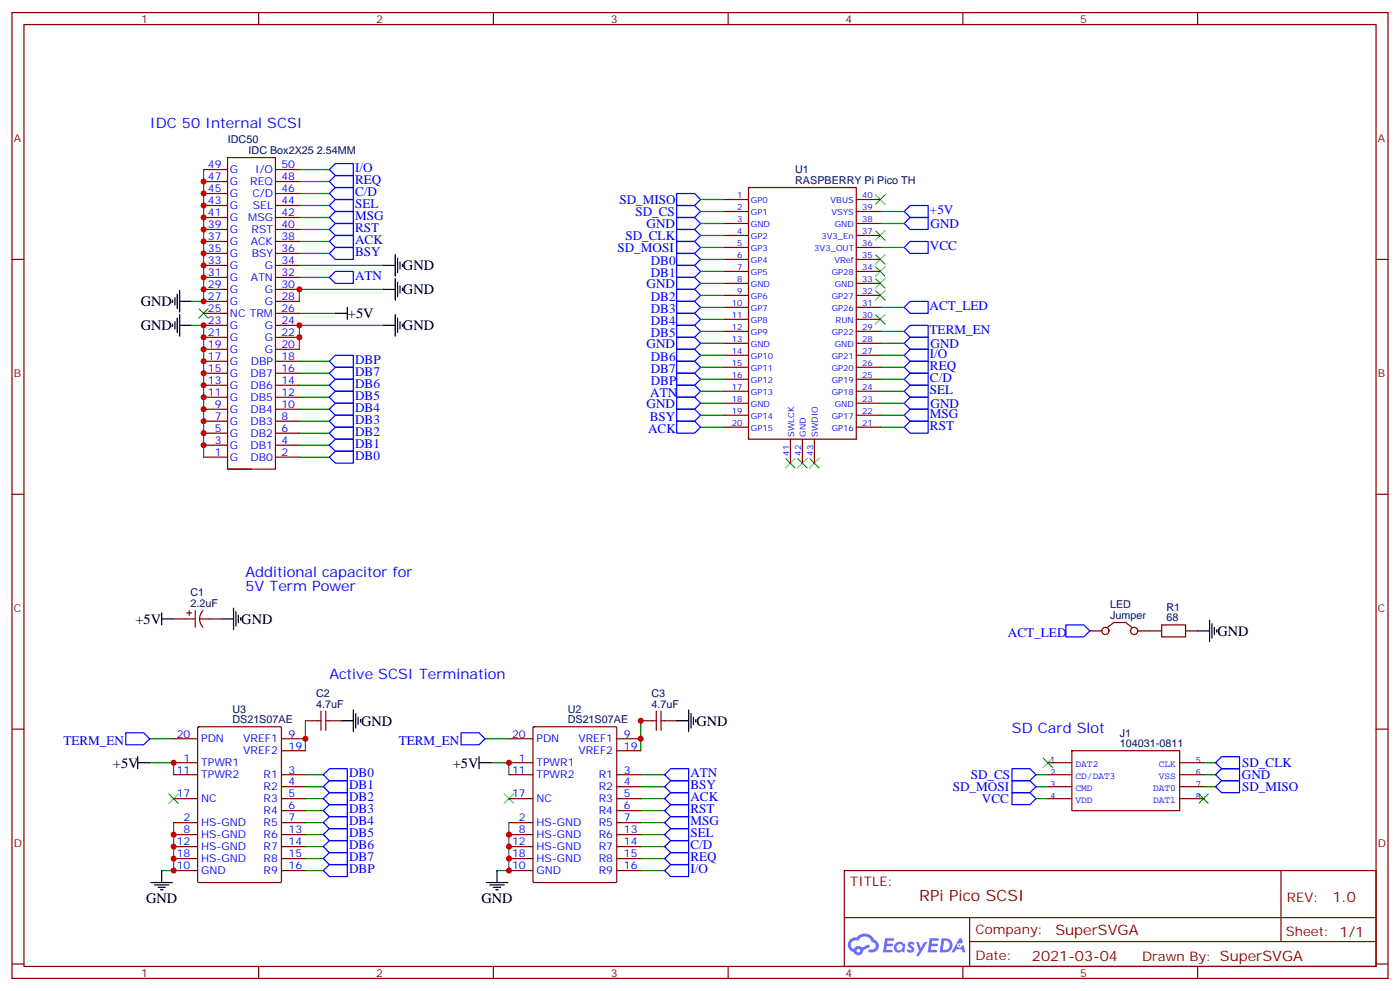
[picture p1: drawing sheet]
<svg xmlns="http://www.w3.org/2000/svg" width="412mm" height="292mm" viewBox="0 0 412 292" stroke-linecap="round" stroke-linejoin="round" font-family="sans-serif">
<g fill="none" stroke="#870000" stroke-width=".35">
<path d="M3.5 3.7h405.4v284.3h-405.4zM7.1 7.2h398.2v277.3h-398.2zM76.2 3.7v3.5M145.3 3.7v3.5M214.5 3.7v3.5M283.6 3.7v3.5M352.8 3.7v3.5M3.5 76.4h3.6M405.3 76.4h3.6M3.5 145.5h3.6M405.3 145.5h3.6M3.5 214.7h3.6"/>
<path d="M405.3 214.7h3.6M248.7 256.3h156.6v28.2h-156.6zM377.3 256.3v20.9M248.7 270.1h156.5M285.6 277.2h119.6M285.6 270.1v14.2M3.5 283.8h3.6M76.2 284.5v3.5M145.3 284.5v3.5M214.5 284.5v3.5M283.6 284.5v3.5M352.8 284.5v3.5"/>
<path d="M405.3 283.8h3.6"/>
</g>
<g fill="#5487ff">
<path d="M267.7 277.5a1.22 1.22 0 0 1 1.7 .2l-.4 .6a.47 .47 0 0 0-.3-.4 .47 .47 0 0 0-.5 .2l.1 .2a1.14 1.14 0 0 1 .8 1.8 1.14 1.14 0 0 1-1.9 0l-.2-.2 .5-.6 .7 .5a.29 .29 0 0 0 .3-.3 .29 .29 0 0 0-.2-.3 1.04 1.04 0 0 1-.6-1.7z"/>
<path d="M260.7 276.2h2.4l.3 .2-.2 .5-1.8 .1-.1 .8h1.5l.3 .4-.3 .4h-1.6l-.2 1.1h1.7l.2 .3-.2 .3-2.6 .1z"/>
<path d="M273.8 276.2h2.4l.3 .2-.1 .5-1.8 .1-.2 .8h1.6l.3 .4-.4 .4-1.6-.1-.1 1.1 1.7 .1 .2 .3-.2 .3-2.6 .1z"/>
<path d="M282.6 276.2h.7l.3 1.3-.6 .3a.69 .69 0 0 0-1 .3 .69 .69 0 0 0 .4 .9 .69 .69 0 0 0 .9-.6l.5-.2 .6 2.2h-.8l-.2-.9h-1.8l-.5 .9h-.8z"/>
<path d="M269.8 277.3h.8l.6 1.8 1.1-1.8h.9l-2.6 4.2h-.8l.9-1.5z"/>
<path d="M277.4 276.2l-.6 4.2h1.3a2.11 2.11 0 0 0 2.5-2.1 2.11 2.11 0 0 0-2.5-2.1zM278.1 277a1.39 1.39 0 0 1 1.7 1.4 1.39 1.39 0 0 1-1.8 1.2h-.3z"/>
<path d="M263.7 277.8a1.54 1.54 0 0 0-.1 2.2 1.54 1.54 0 0 0 2.2 .1l.6 .3 .3-2.3-.2-.3h-.4a1.49 1.49 0 0 0-2.4 0zM264 278.8a.94 .94 0 0 1 1.8 0 .94 .94 0 0 1-1.8 0z"/>
<path d="M250.4 276.6a2.18 2.18 0 0 0 1.1 3.7 1.44 1.44 0 0 0 1.6 .9 1.44 1.44 0 0 0 1.2-1.4l2-1.1-.5-.7-1.9 1a1.47 1.47 0 0 0-2.4 .4 1.39 1.39 0 0 1-.7-1.9 1.39 1.39 0 0 1 2-.5 2.12 2.12 0 0 1 2.2-1.3 2.12 2.12 0 0 1 1.9 1.7 1.14 1.14 0 0 1 1.1 1.4 1.14 1.14 0 0 1-1.7 .7 .43 .43 0 0 0-.5 .4 .43 .43 0 0 0 .4 .5 1.98 1.98 0 0 0 2.5-1.2 1.98 1.98 0 0 0-1.2-2.6 3.1 3.1 0 0 0-5.3-.6l-.9 .1zM252.3 279.9a.55 .55 0 0 1 1.1 0 .55 .55 0 0 1-1.1 0z"/>
<circle cx="282.6" cy="278.3" r=".26"/>
</g>
<g fill="none" stroke="#008700" stroke-width=".35">
<path d="M60 49.9v38.8h-3.6M88.2 57h8.8M88.2 53.4h8.8M88.2 49.9h8.8M206.4 58.7h7M88.2 78.1h24.7M88.2 74.6h8.8M88.2 71.1h8.8M88.2 67.6h8.8M88.2 64h8.8M88.2 60.5h8.8M206.4 62.3h7"/>
<path d="M206.4 65.8h7M206.4 69.3h7M206.4 72.8h7M206.4 76.4h7M206.4 79.9h7M259.3 62.3h7M259.3 65.8h7M259.3 72.8h7M56.4 95.8h3.6v38.8M88.2 92.3h10.6M88.2 81.7h8.8M112.9 95.8h-24.7v7"/>
<path d="M112.9 85.2h-24.7v3.5M206.4 83.4h7M206.4 87h7M206.4 90.5h7M206.4 94h7M206.4 97.5h7M259.3 90.5h7M259.3 97.5h7M88.2 116.9h8.8M88.2 113.4h8.8M88.2 109.9h8.8M88.2 106.4h8.8"/>
<path d="M206.4 101.1h7M206.4 104.6h7M206.4 108.1h7M206.4 111.7h7M206.4 115.2h7M206.4 118.7h7M259.3 101.1h7M259.3 104.6h7M259.3 108.1h7M259.3 111.7h7M259.3 115.2h7M259.3 118.7h7"/>
<path d="M88.2 134.6h8.8M88.2 131.1h8.8M88.2 127.5h8.8M88.2 124h8.8M88.2 120.5h8.8M206.4 122.2h7M206.4 125.8h7M259.3 122.2h7M259.3 125.8h7M44.1 217.5h7.1M90 212.2v8.8M142.9 217.5h7"/>
<path d="M188.7 212.2v8.8M44.1 224.5h7.1v3.6M90 228.1h5.2M90 231.6h5.2M90 235.1h5.2M90 238.7h5.2M144.6 224.5h5.3v3.6M188.7 228.1h7.1M188.7 231.6h7.1M188.7 235.1h7.1M188.7 238.7h7.1M305.2 228.1h3.5"/>
<path d="M305.2 231.6h3.5M305.2 235.1h3.5M354.5 228.1h3.6M354.5 224.5h3.6M354.5 231.6h3.6M51.2 242.2v14.1h-3.6M90 242.2h5.2M90 245.7h5.2M90 249.2h5.2M90 252.8h5.2M90 256.3h5.2M149.9 242.2v14.1h-3.5"/>
<path d="M188.7 242.2h7.1M188.7 245.7h7.1M188.7 249.2h7.1M188.7 252.8h7.1M188.7 256.3h7.1"/>
</g>
<g fill="none" stroke="#000" stroke-width=".35">
<path d="M112.9 78.1h3.5M116.4 75v6.3M117.1 76v4.3M117.8 77.1v2.1M118.5 77.8v.7M50.8 88.4v.7M50.8 95.4v.7M51.5 87.7v2.1M51.5 94.7v2.1M52.2 86.6v4.2M52.2 93.7v4.2M52.9 95.8h3.5"/>
<path d="M52.9 85.5v6.4M52.9 92.6v6.4M52.9 88.7h3.5M98.8 92.3h3.5M102.3 90.5v3.5M112.9 95.8h3.5M112.9 85.2h3.5M116.4 82v6.4M116.4 92.6v6.4M117.1 83.1v4.2M117.1 93.7v4.2M117.8 84.1v2.2"/>
<path d="M117.8 94.7v2.1M118.5 84.8v.7M118.5 95.4v.7M68.8 179v6.4M47.6 180.4v3.6M47.6 182.2h3.6M65.3 182.2h3.5M69.5 180.1v4.2M70.2 181.2v2.1M70.9 181.9v.7M352.8 185.7h3.5M356.3 182.6v6.3"/>
<path d="M357 183.6v4.3M357.7 184.7v2.1M358.4 185.4v.7M100.5 212.2h3.6M104.1 209v6.4M104.8 210.1v4.2M105.5 211.1v2.2M106.2 211.8v.7M199.3 212.2h3.5M202.8 209v6.4M203.6 210.1v4.2M204.3 211.1v2.2"/>
<path d="M205 211.8v.7M40.6 224.5h3.5M40.6 222.8v3.5M141.1 224.5h3.5M141.1 222.8v3.5M44.4 259.8h6.4M47.6 256.3v3.5M143.2 259.8h6.4M146.4 256.3v3.5M45.5 260.5h4.2M46.6 261.2h2.1M47.3 261.9h.7"/>
<path d="M144.3 260.5h4.2M145.3 261.2h2.2M146 261.9h.8"/>
</g>
<g fill="none" stroke="#3c3" stroke-width=".35">
<path d="M257.9 57.3l2.8 2.8M260.7 57.3l-2.8 2.8M257.9 75l2.8 2.8M257.9 78.5l2.8 2.8M257.9 67.9l2.8 2.8M260.7 75l-2.8 2.8M260.7 78.5l-2.8 2.8M260.7 67.9l-2.8 2.8M58.6 90.8l2.8 2.9M61.4 90.8l-2.8 2.9M257.9 82l2.8 2.8M257.9 85.5l2.8 2.9"/>
<path d="M257.9 92.6l2.8 2.8M260.7 82l-2.8 2.8M260.7 85.5l-2.8 2.9M260.7 92.6l-2.8 2.8M231.4 134.9l2.8 2.9M234.2 134.9l-2.8 2.9M234.9 134.9l2.9 2.9M237.8 134.9l-2.9 2.9M238.5 134.9l2.8 2.9M241.3 134.9l-2.8 2.9M49.7 233.7l2.9 2.8M52.6 233.7l-2.9 2.8"/>
<path d="M148.5 233.7l2.8 2.8M151.3 233.7l-2.8 2.8M307.3 223.1l2.8 2.9M310.1 223.1l-2.8 2.9M353.1 233.7l2.9 2.8M356 233.7l-2.9 2.8"/>
</g>
<g fill="none" stroke="#00f" stroke-width=".35">
<path d="M97 57l1.8-1.8h5.3v3.5h-5.3zM97 53.4l1.8-1.7h5.3v3.5h-5.3zM97 49.9l1.8-1.7h5.3v3.5h-5.3zM199.3 57h5.3l1.8 1.7-1.8 1.8h-5.3zM97 74.6l1.8-1.8h5.3v3.6h-5.3zM97 67.6l1.8-1.8h5.3v3.5h-5.3zM97 64l1.8-1.7h5.3v3.5h-5.3zM97 60.5l1.8-1.8h5.3v3.6h-5.3zM98.8 69.3h5.3v3.5h-5.3l-1.8-1.7zM199.3 60.5h5.3l1.8 1.8-1.8 1.7h-5.3zM199.3 71.1h5.3l1.8 1.7-1.8 1.8h-5.3zM199.3 67.6h5.3l1.8 1.7-1.8 1.8h-5.3z"/>
<path d="M199.3 64h5.3l1.8 1.8-1.8 1.8h-5.3zM199.3 74.6h5.3l1.8 1.8-1.8 1.7h-5.3zM199.3 78.1h5.3l1.8 1.8-1.8 1.8h-5.3zM266.3 65.8l1.8-1.8h5.3v3.6h-5.3zM266.3 62.3l1.8-1.8h5.3v3.5h-5.3zM266.3 72.8l1.8-1.7h5.3v3.5h-5.3zM97 81.7l1.8-1.8h5.3v3.5h-5.3zM199.3 81.7h5.3l1.8 1.7-1.8 1.8h-5.3zM199.3 99.3h5.3l1.8 1.8-1.8 1.7h-5.3zM199.3 85.2h5.3l1.8 1.8-1.8 1.7h-5.3zM199.3 88.7h5.3l1.8 1.8-1.8 1.8h-5.3zM199.3 92.3h5.3l1.8 1.7-1.8 1.8h-5.3z"/>
<path d="M199.3 95.8h5.3l1.8 1.7-1.8 1.8h-5.3zM266.3 97.5l1.8-1.7h5.3v3.5h-5.3zM266.3 90.5l1.8-1.8h5.3v3.6h-5.3zM97 106.4l1.8-1.8h5.3v3.5h-5.3zM97 109.9l1.8-1.8h5.3v3.6h-5.3zM97 113.4l1.8-1.7h5.3v3.5h-5.3zM97 116.9l1.8-1.7h5.3v3.5h-5.3zM199.3 116.9h5.3l1.8 1.8-1.8 1.8h-5.3zM199.3 102.8h5.3l1.8 1.8-1.8 1.8h-5.3zM199.3 106.4h5.3l1.8 1.7-1.8 1.8h-5.3zM199.3 109.9h5.3l1.8 1.8-1.8 1.7h-5.3zM199.3 113.4h5.3l1.8 1.8-1.8 1.7h-5.3z"/>
<path d="M266.3 118.7l1.8-1.8h5.3v3.6h-5.3zM266.3 101.1l1.8-1.8h5.3v3.5h-5.3zM266.3 115.2l1.8-1.8h5.3v3.5h-5.3zM266.3 111.7l1.8-1.8h5.3v3.5h-5.3zM266.3 108.1l1.8-1.7h5.3v3.5h-5.3zM266.3 104.6l1.8-1.8h5.3v3.6h-5.3zM97 120.5l1.8-1.8h5.3v3.5h-5.3zM97 124l1.8-1.8h5.3v3.6h-5.3zM97 127.5l1.8-1.7h5.3v3.5h-5.3zM97 131.1l1.8-1.8h5.3v3.5h-5.3zM97 134.6l1.8-1.8h5.3v3.5h-5.3zM199.3 120.5h5.3l1.8 1.7-1.8 1.8h-5.3z"/>
<path d="M199.3 124h5.3l1.8 1.8-1.8 1.7h-5.3zM266.3 125.8l1.8-1.8h5.3v3.5h-5.3zM266.3 122.2l1.8-1.7h5.3v3.5h-5.3zM314 184h5.3l1.7 1.7-1.7 1.8h-5.3zM37 215.7h5.3l1.8 1.8-1.8 1.8h-5.3zM135.8 215.7h5.3l1.8 1.8-1.8 1.8h-5.3zM95.2 238.7l1.8-1.8h5.3v3.5h-5.3zM95.2 235.1l1.8-1.7h5.3v3.5h-5.3zM95.2 231.6l1.8-1.8h5.3v3.6h-5.3zM95.2 228.1l1.8-1.8h5.3v3.5h-5.3zM195.8 238.7l1.8-1.8h5.2v3.5h-5.2zM195.8 235.1l1.8-1.7h5.2v3.5h-5.2z"/>
<path d="M195.8 231.6l1.8-1.8h5.2v3.6h-5.2zM195.8 228.1l1.8-1.8h5.2v3.5h-5.2zM298.1 233.4h5.3l1.8 1.7-1.8 1.8h-5.3zM298.1 226.3h5.3l1.8 1.8-1.8 1.7h-5.3zM298.1 229.8h5.3l1.8 1.8-1.8 1.8h-5.3zM358.1 228.1l1.7-1.8h5.3v3.5h-5.3zM358.1 231.6l1.7-1.8h5.3v3.6h-5.3zM358.1 224.5l1.7-1.7h5.3v3.5h-5.3zM95.2 252.8l1.8-1.8h5.3v3.5h-5.3zM95.2 249.2l1.8-1.7h5.3v3.5h-5.3zM95.2 245.7l1.8-1.8h5.3v3.6h-5.3zM95.2 242.2l1.8-1.8h5.3v3.5h-5.3z"/>
<path d="M97 254.5h5.3v3.6h-5.3l-1.8-1.8zM195.8 252.8l1.8-1.8h5.2v3.5h-5.2zM195.8 249.2l1.8-1.7h5.2v3.5h-5.2zM195.8 245.7l1.8-1.8h5.2v3.6h-5.2zM195.8 242.2l1.8-1.8h5.2v3.5h-5.2zM197.6 254.5h5.2v3.6h-5.2l-1.8-1.8z"/>
</g>
<g fill="none" stroke="#870000" stroke-width=".35">
<path d="M60 57h7M60 53.4h7M60 49.9h7M67 46.4h14.1v91.7h-14.1zM81.1 57h7.1M81.1 53.4h7.1M81.1 49.9h7.1M213.4 58.7h7.1M220.5 55.2h31.7v74.1h-31.7zM252.2 58.7h7.1M60 78.1h7M60 74.6h7"/>
<path d="M60 71.1h7M60 67.6h7M60 64h7M60 60.5h7M81.1 78.1h7.1M81.1 74.6h7.1M81.1 71.1h7.1M81.1 67.6h7.1M81.1 64h7.1M81.1 60.5h7.1M213.4 62.3h7.1M213.4 65.8h7.1"/>
<path d="M213.4 69.3h7.1M213.4 72.8h7.1M213.4 76.4h7.1M213.4 79.9h7.1M252.2 62.3h7.1M252.2 65.8h7.1M252.2 69.3h7.1M252.2 72.8h7.1M252.2 76.4h7.1M252.2 79.9h7.1M60 99.3h7M60 95.8h7"/>
<path d="M60 92.3h7M60 88.7h7M60 85.2h7M60 81.7h7M81.1 99.3h7.1M81.1 95.8h7.1M81.1 92.3h7.1M81.1 88.7h7.1M81.1 85.2h7.1M81.1 81.7h7.1M213.4 83.4h7.1M213.4 87h7.1"/>
<path d="M213.4 90.5h7.1M213.4 94h7.1M213.4 97.5h7.1M252.2 83.4h7.1M252.2 87h7.1M252.2 90.5h7.1M252.2 94h7.1M252.2 97.5h7.1M60 116.9h7M60 113.4h7M60 109.9h7M60 106.4h7"/>
<path d="M60 102.8h7M81.1 116.9h7.1M81.1 113.4h7.1M81.1 109.9h7.1M81.1 106.4h7.1M81.1 102.8h7.1M213.4 101.1h7.1M213.4 104.6h7.1M213.4 108.1h7.1M213.4 111.7h7.1M213.4 115.2h7.1M213.4 118.7h7.1"/>
<path d="M252.2 101.1h7.1M252.2 104.6h7.1M252.2 108.1h7.1M252.2 111.7h7.1M252.2 115.2h7.1M252.2 118.7h7.1M60 134.6h7M60 131.1h7M60 127.5h7M60 124h7M60 120.5h7M67 138.1h7.1"/>
<path d="M81.1 134.6h7.1M81.1 131.1h7.1M81.1 127.5h7.1M81.1 124h7.1M81.1 120.5h7.1M213.4 122.2h7.1M213.4 125.8h7.1M232.8 129.3v7M236.4 129.3v7M239.9 129.3v7M252.2 122.2h7.1M252.2 125.8h7.1"/>
<path d="M55.7 179.7v1.5M57.5 179.7v5M59.8 179.7a3.5 3.5 0 0 0 0 4.9M51.2 182.2h6.3M55 180.4h1.4M58.9 182.2h6.4M321 185.7h3.6M326.3 184.7l1.8-1.4h3.5l1.8 1.4M335.1 185.7h7.1M342.2 184h7v3.5h-7zM349.2 185.7h3.6M51.2 217.5h7"/>
<path d="M58.3 214.1l.3-.1h23.9l.4 .1v45.4l-.2 .3h-24.1l-.3-.2zM82.9 217.5h7.1M90 212.2h4.5M94.5 209.4v5.6M96 212.2h4.5M96 209.4v5.6M149.9 217.5h7.1M157 214.1l.3-.1h24l.3 .1 .1 45.4-.2 .3h-24.2l-.3-.2zM181.7 217.5h7M188.7 212.2h4.6M193.3 209.4v5.6M194.7 209.4v5.6"/>
<path d="M194.7 212.2h4.6M51.2 224.5h7M51.2 228.1h7M51.2 235.1h7M82.9 228.1h7.1M82.9 231.6h7.1M82.9 235.1h7.1M82.9 238.7h7.1M82.9 221h7.1M149.9 224.5h7.1M149.9 228.1h7.1M149.9 235.1h7.1"/>
<path d="M181.7 228.1h7M181.7 231.6h7M181.7 235.1h7M181.7 238.7h7M181.7 221h7M308.7 224.5h7M308.7 228.1h7M308.7 231.6h7M308.7 235.1h7M315.7 221h31.8v17.7h-31.8zM347.5 224.5h7M347.5 228.1h7"/>
<path d="M347.5 231.6h7M347.5 235.1h7M51.2 242.2h7M51.2 256.3h7M51.2 245.7h7M51.2 249.2h7M51.2 252.8h7M82.9 242.2h7.1M82.9 256.3h7.1M82.9 245.7h7.1M82.9 249.2h7.1M82.9 252.8h7.1"/>
<path d="M149.9 242.2h7.1M149.9 256.3h7.1M149.9 245.7h7.1M149.9 249.2h7.1M149.9 252.8h7.1M181.7 242.2h7M181.7 256.3h7M181.7 245.7h7M181.7 249.2h7M181.7 252.8h7"/>
<circle cx="325.6" cy="185.7" r="1.06"/>
<circle cx="334.1" cy="185.7" r="1.06"/>
</g>
<g fill="#c00">
<circle cx="60" cy="88.7" r=".88"/>
<circle cx="60" cy="95.8" r=".88"/>
<circle cx="88.2" cy="99.3" r=".88"/>
<circle cx="88.2" cy="95.8" r=".88"/>
<circle cx="88.2" cy="85.2" r=".88"/>
<circle cx="60" cy="53.4" r=".88"/>
<circle cx="60" cy="57" r=".88"/>
<circle cx="60" cy="60.5" r=".88"/>
<circle cx="60" cy="64" r=".88"/>
<circle cx="60" cy="67.6" r=".88"/>
<circle cx="60" cy="71.1" r=".88"/>
<circle cx="60" cy="74.6" r=".88"/>
<circle cx="60" cy="78.1" r=".88"/>
<circle cx="60" cy="81.7" r=".88"/>
<circle cx="60" cy="85.2" r=".88"/>
<circle cx="60" cy="99.3" r=".88"/>
<circle cx="60" cy="102.8" r=".88"/>
<circle cx="60" cy="106.4" r=".88"/>
<circle cx="60" cy="109.9" r=".88"/>
<circle cx="60" cy="113.4" r=".88"/>
<circle cx="60" cy="116.9" r=".88"/>
<circle cx="60" cy="120.5" r=".88"/>
<circle cx="60" cy="124" r=".88"/>
<circle cx="60" cy="127.5" r=".88"/>
<circle cx="60" cy="131.1" r=".88"/>
<circle cx="188.7" cy="217.5" r=".88"/>
<circle cx="90" cy="217.5" r=".88"/>
<circle cx="149.9" cy="245.7" r=".88"/>
<circle cx="149.9" cy="249.2" r=".88"/>
<circle cx="149.9" cy="252.8" r=".88"/>
<circle cx="149.9" cy="256.3" r=".88"/>
<circle cx="51.2" cy="245.7" r=".88"/>
<circle cx="51.2" cy="249.2" r=".88"/>
<circle cx="51.2" cy="252.8" r=".88"/>
<circle cx="51.2" cy="256.3" r=".88"/>
<circle cx="149.9" cy="224.5" r=".88"/>
<circle cx="51.2" cy="224.5" r=".88"/>
<circle cx="188.7" cy="212.2" r=".88"/>
</g>
<text font-size="4.6" fill="#800" x="270.8" y="265.3">RPi Pico SCSI</text>
<g font-size="4.2" fill="#00f">
<text x="44.1" y="37.6">IDC 50 Internal SCSI</text>
<text x="72.3" y="169.9">Additional capacitor for</text>
<text x="72.3" y="174.1">5V Term Power</text>
<text x="97" y="199.8">Active SCSI Termination</text>
<text x="298.1" y="215.7">SD Card Slot</text>
</g>
<g font-size="4.2">
<text x="118.7" y="79.6">GND</text>
<text x="118.7" y="86.6">GND</text>
<text x="41.5" y="90.2">GND</text>
<text x="102.5" y="93.7">+5V</text>
<text x="41.5" y="97.2">GND</text>
<text x="118.7" y="97.2">GND</text>
<text x="39.9" y="183.6">+5V</text>
<text x="71.1" y="183.6">GND</text>
<text x="358.6" y="187.1">GND</text>
<text x="106.4" y="213.6">GND</text>
<text x="205.1" y="213.6">GND</text>
<text x="33.3" y="226">+5V</text>
<text x="133.4" y="226">+5V</text>
<text x="43" y="265.9">GND</text>
<text x="141.8" y="265.9">GND</text>
</g>
<g font-size="4.2" fill="#800">
<text x="392.5" y="265.6">1.0</text>
<text x="310.9" y="275.1">SuperSVGA</text>
<text x="304" y="282.9">2021-03-04</text>
</g>
<g font-size="3.9" fill="#00f">
<text x="104.6" y="50.7">I/O</text>
<text x="104.6" y="57.8">C/D</text>
<text x="104.6" y="54.3">REQ</text>
<text x="182.5" y="60">SD_MISO</text>
<text x="104.6" y="64.8">MSG</text>
<text x="104.6" y="61.3">SEL</text>
<text x="187.2" y="63.6">SD_CS</text>
<text x="273.9" y="63">+5V</text>
<text x="104.6" y="71.9">ACK</text>
<text x="104.6" y="68.4">RST</text>
<text x="184.2" y="70.6">SD_CLK</text>
<text x="190.5" y="67.1">GND</text>
<text x="274.1" y="67.1">GND</text>
<text x="104.6" y="75.4">BSY</text>
<text x="181.9" y="74.1">SD_MOSI</text>
<text x="273.9" y="73.6">VCC</text>
<text x="104.6" y="82.5">ATN</text>
<text x="191.7" y="78.1">DB0</text>
<text x="191.7" y="81.6">DB1</text>
<text x="190.5" y="84.7">GND</text>
<text x="191.7" y="88.7">DB2</text>
<text x="191.7" y="92.2">DB3</text>
<text x="191.7" y="95.7">DB4</text>
<text x="273.8" y="91.3">ACT_LED</text>
<text x="191.7" y="99.3">DB5</text>
<text x="273.8" y="98.4">TERM_EN</text>
<text x="104.6" y="107.2">DBP</text>
<text x="190.5" y="102.3">GND</text>
<text x="191.7" y="106.3">DB6</text>
<text x="273.9" y="105.4">I/O</text>
<text x="274.1" y="102.3">GND</text>
<text x="104.6" y="110.7">DB7</text>
<text x="191.7" y="109.8">DB7</text>
<text x="191.7" y="113.4">DBP</text>
<text x="273.9" y="112.5">C/D</text>
<text x="273.9" y="108.9">REQ</text>
<text x="104.6" y="114.2">DB6</text>
<text x="104.6" y="117.8">DB5</text>
<text x="190.5" y="120">GND</text>
<text x="191.5" y="116.9">ATN</text>
<text x="273.9" y="116">SEL</text>
<text x="274.1" y="120">GND</text>
<text x="104.6" y="121.3">DB4</text>
<text x="104.6" y="124.8">DB3</text>
<text x="191.4" y="124">BSY</text>
<text x="273.9" y="123">MSG</text>
<text x="104.6" y="128.3">DB2</text>
<text x="104.6" y="131.9">DB1</text>
<text x="190.9" y="127.5">ACK</text>
<text x="273.9" y="126.6">RST</text>
<text x="104.6" y="135.4">DB0</text>
<text x="296.9" y="187.5">ACT_LED</text>
<text x="18.7" y="219.3">TERM_EN</text>
<text x="117.4" y="219.3">TERM_EN</text>
<text x="365.9" y="225.8">SD_CLK</text>
<text x="102.8" y="232.4">DB1</text>
<text x="102.8" y="228.9">DB0</text>
<text x="203.4" y="232.4">BSY</text>
<text x="203.4" y="228.9">ATN</text>
<text x="280.6" y="232.9">SD_MOSI</text>
<text x="285.9" y="229.4">SD_CS</text>
<text x="365.8" y="229.3">GND</text>
<text x="365.9" y="232.9">SD_MISO</text>
<text x="102.8" y="239.5">DB3</text>
<text x="102.8" y="235.9">DB2</text>
<text x="203.4" y="239.5">RST</text>
<text x="203.4" y="235.9">ACK</text>
<text x="289.2" y="236.4">VCC</text>
<text x="102.8" y="243">DB4</text>
<text x="203.4" y="243">MSG</text>
<text x="102.8" y="250">DB6</text>
<text x="102.8" y="246.5">DB5</text>
<text x="203.4" y="250">C/D</text>
<text x="203.4" y="246.5">SEL</text>
<text x="102.8" y="257.1">DBP</text>
<text x="102.8" y="253.6">DB7</text>
<text x="203.4" y="257.1">I/O</text>
<text x="203.4" y="253.6">REQ</text>
</g>
<g font-size="3.9" fill="#800">
<text x="250.5" y="260.9">TITLE:</text>
<text x="379.1" y="265.6">REV:</text>
<text x="287.4" y="275.1">Company:</text>
<text x="378.7" y="275.7">Sheet: 1/1</text>
<text x="287.4" y="282.8">Date:</text>
<text x="336.4" y="282.8">Drawn By: SuperSVGA</text>
</g>
<g font-size="3.2" fill="#800">
<text x="41.6" y="6.7">1</text>
<text x="110.8" y="6.7">2</text>
<text x="179.9" y="6.7">3</text>
<text x="249.1" y="6.7">4</text>
<text x="318.2" y="6.7">5</text>
<text x="4.1" y="41.8">A</text>
<text x="405.9" y="41.8">A</text>
<text x="4.1" y="110.9">B</text>
<text x="405.9" y="110.9">B</text>
<text x="4.1" y="180.1">C</text>
<text x="405.9" y="180.1">C</text>
<text x="4.1" y="249.2">D</text>
<text x="405.9" y="249.2">D</text>
<text x="41.6" y="287.5">1</text>
<text x="110.8" y="287.5">2</text>
<text x="179.9" y="287.5">3</text>
<text x="249.1" y="287.5">4</text>
<text x="318.2" y="287.5">5</text>
</g>
<g font-size="3.2" fill="#000080">
<text x="67.1" y="42.1">IDC50</text>
<text x="73.2" y="45.3">IDC Box2X25 2.54MM</text>
<text x="234.2" y="50.9">U1</text>
<text x="234.2" y="54.2">RASPBERRY Pi Pico TH</text>
<text x="56.1" y="178.7">2.2uF</text>
<text x="56.1" y="175.5">C1</text>
<text x="327" y="179">LED</text>
<text x="343.6" y="179.7">R1</text>
<text x="327" y="182.2">Jumper</text>
<text x="343.6" y="182.9">68</text>
<text x="68.5" y="209.8">U3</text>
<text x="93.1" y="208.3">4.7uF</text>
<text x="93.1" y="205.1">C2</text>
<text x="167.2" y="209.8">U2</text>
<text x="191.9" y="208.3">4.7uF</text>
<text x="191.9" y="205.1">C3</text>
<text x="68.4" y="212.8">DS21S07AE</text>
<text x="167.2" y="212.8">DS21S07AE</text>
<text x="329.9" y="220">104031-0811</text>
<text x="329.9" y="216.9">J1</text>
</g>
<g font-size="3.2" fill="#00f">
<text x="61.2" y="53.1">47</text>
<text x="61.2" y="49.6">49</text>
<text x="67.7" y="51">G</text>
<text x="75.2" y="51">I/O</text>
<text x="82.9" y="53.1">48</text>
<text x="82.9" y="49.6">50</text>
<text x="61.2" y="56.6">45</text>
<text x="67.7" y="58">G</text>
<text x="67.7" y="54.5">G</text>
<text x="73.7" y="54.5">REQ</text>
<text x="74.3" y="58">C/D</text>
<text x="82.9" y="56.6">46</text>
<text x="61.2" y="63.7">41</text>
<text x="61.2" y="60.1">43</text>
<text x="67.7" y="65.1">G</text>
<text x="67.7" y="61.6">G</text>
<text x="73.1" y="65.1">MSG</text>
<text x="74.5" y="61.6">SEL</text>
<text x="82.9" y="63.7">42</text>
<text x="82.9" y="60.1">44</text>
<text x="61.2" y="70.7">37</text>
<text x="61.2" y="67.2">39</text>
<text x="67.7" y="68.6">G</text>
<text x="74.1" y="68.6">RST</text>
<text x="82.9" y="70.7">38</text>
<text x="82.9" y="67.2">40</text>
<text x="61.2" y="77.8">33</text>
<text x="61.2" y="74.3">35</text>
<text x="67.7" y="75.7">G</text>
<text x="67.7" y="72.1">G</text>
<text x="73.9" y="72.1">ACK</text>
<text x="74.1" y="75.7">BSY</text>
<text x="82.9" y="77.8">34</text>
<text x="82.9" y="74.3">36</text>
<text x="61.2" y="81.3">31</text>
<text x="67.7" y="82.7">G</text>
<text x="67.7" y="79.2">G</text>
<text x="73.9" y="82.7">ATN</text>
<text x="78" y="79.2">G</text>
<text x="82.9" y="81.3">32</text>
<text x="61.2" y="88.4">27</text>
<text x="61.2" y="84.8">29</text>
<text x="67.7" y="89.8">G</text>
<text x="67.7" y="86.3">G</text>
<text x="78" y="89.8">G</text>
<text x="78" y="86.3">G</text>
<text x="82.9" y="88.4">28</text>
<text x="82.9" y="84.8">30</text>
<text x="61.2" y="95.4">23</text>
<text x="61.2" y="91.9">25</text>
<text x="67.7" y="93.3">NC TRM</text>
<text x="82.9" y="95.4">24</text>
<text x="82.9" y="91.9">26</text>
<text x="61.2" y="99">21</text>
<text x="67.7" y="100.4">G</text>
<text x="67.7" y="96.8">G</text>
<text x="78" y="100.4">G</text>
<text x="78" y="96.8">G</text>
<text x="82.9" y="99">22</text>
<text x="61.2" y="106">17</text>
<text x="61.2" y="102.5">19</text>
<text x="67.7" y="107.4">G</text>
<text x="67.7" y="103.9">G</text>
<text x="73.9" y="107.4">DBP</text>
<text x="78" y="103.9">G</text>
<text x="82.9" y="106">18</text>
<text x="82.9" y="102.5">20</text>
<text x="61.2" y="113.1">13</text>
<text x="61.2" y="109.5">15</text>
<text x="67.7" y="110.9">G</text>
<text x="73.8" y="110.9">DB7</text>
<text x="82.9" y="113.1">14</text>
<text x="82.9" y="109.5">16</text>
<text x="61.2" y="116.6">11</text>
<text x="67.7" y="118">G</text>
<text x="67.7" y="114.5">G</text>
<text x="73.8" y="118">DB5</text>
<text x="73.8" y="114.5">DB6</text>
<text x="82.9" y="116.6">12</text>
<text x="63.2" y="123.6">7</text>
<text x="63.2" y="120.1">9</text>
<text x="67.7" y="125.1">G</text>
<text x="67.7" y="121.5">G</text>
<text x="73.8" y="125.1">DB3</text>
<text x="73.8" y="121.5">DB4</text>
<text x="82.9" y="123.6">8</text>
<text x="82.9" y="120.1">10</text>
<text x="63.2" y="130.7">3</text>
<text x="63.2" y="127.2">5</text>
<text x="67.7" y="128.6">G</text>
<text x="73.8" y="128.6">DB2</text>
<text x="82.9" y="130.7">4</text>
<text x="82.9" y="127.2">6</text>
<text x="63.2" y="134.2">1</text>
<text x="67.7" y="135.6">G</text>
<text x="67.7" y="132.1">G</text>
<text x="73.8" y="135.6">DB0</text>
<text x="73.8" y="132.1">DB1</text>
<text x="82.9" y="134.2">2</text>
<text x="52.1" y="217.1">20</text>
<text x="59.3" y="218.5">PDN</text>
<text x="71.6" y="218.5">VREF1</text>
<text x="85" y="217.1">9</text>
<text x="85" y="220.7">19</text>
<text x="150.8" y="217.1">20</text>
<text x="158" y="218.5">PDN</text>
<text x="170.4" y="218.5">VREF1</text>
<text x="183.8" y="217.1">9</text>
<text x="183.8" y="220.7">19</text>
<text x="52.1" y="227.7">11</text>
<text x="54.1" y="224.2">1</text>
<text x="59.3" y="225.6">TPWR1</text>
<text x="71.6" y="222.1">VREF2</text>
<text x="85" y="227.7">3</text>
<text x="150.8" y="227.7">11</text>
<text x="152.9" y="224.2">1</text>
<text x="158" y="225.6">TPWR1</text>
<text x="170.4" y="222.1">VREF2</text>
<text x="183.8" y="227.7">3</text>
<text x="59.3" y="229.1">TPWR2</text>
<text x="77.6" y="229.1">R1</text>
<text x="77.6" y="232.7">R2</text>
<text x="85" y="231.2">4</text>
<text x="158" y="229.1">TPWR2</text>
<text x="176.4" y="229.1">R1</text>
<text x="176.4" y="232.7">R2</text>
<text x="183.8" y="231.2">4</text>
<text x="52.1" y="234.8">17</text>
<text x="59.3" y="236.2">NC</text>
<text x="77.6" y="236.2">R3</text>
<text x="77.6" y="239.7">R4</text>
<text x="85" y="234.8">5</text>
<text x="85" y="238.3">6</text>
<text x="150.8" y="234.8">17</text>
<text x="158" y="236.2">NC</text>
<text x="176.4" y="236.2">R3</text>
<text x="176.4" y="239.7">R4</text>
<text x="183.8" y="234.8">5</text>
<text x="183.8" y="238.3">6</text>
<text x="54.1" y="241.8">2</text>
<text x="54.1" y="245.4">8</text>
<text x="59.3" y="243.2">HS-GND</text>
<text x="77.6" y="243.2">R5</text>
<text x="85" y="241.8">7</text>
<text x="85" y="245.4">13</text>
<text x="152.9" y="241.8">2</text>
<text x="152.9" y="245.4">8</text>
<text x="158" y="243.2">HS-GND</text>
<text x="176.4" y="243.2">R5</text>
<text x="183.8" y="241.8">7</text>
<text x="183.8" y="245.4">13</text>
<text x="52.1" y="248.9">12</text>
<text x="59.3" y="246.8">HS-GND</text>
<text x="59.3" y="250.3">HS-GND</text>
<text x="77.6" y="246.8">R6</text>
<text x="77.6" y="250.3">R7</text>
<text x="85" y="248.9">14</text>
<text x="150.8" y="248.9">12</text>
<text x="158" y="246.8">HS-GND</text>
<text x="158" y="250.3">HS-GND</text>
<text x="176.4" y="246.8">R6</text>
<text x="176.4" y="250.3">R7</text>
<text x="183.8" y="248.9">14</text>
<text x="52.1" y="255.9">10</text>
<text x="52.1" y="252.4">18</text>
<text x="59.3" y="257.4">GND</text>
<text x="59.3" y="253.8">HS-GND</text>
<text x="77.6" y="253.8">R8</text>
<text x="77.6" y="257.4">R9</text>
<text x="85" y="252.4">15</text>
<text x="85" y="255.9">16</text>
<text x="150.8" y="255.9">10</text>
<text x="150.8" y="252.4">18</text>
<text x="158" y="257.4">GND</text>
<text x="158" y="253.8">HS-GND</text>
<text x="176.4" y="253.8">R8</text>
<text x="176.4" y="257.4">R9</text>
<text x="183.8" y="252.4">15</text>
<text x="183.8" y="255.9">16</text>
</g>
<g font-size="2.8" fill="#00f">
<text x="309.4" y="224.5">1</text>
<text x="316.8" y="225.9">DAT2</text>
<text x="341.3" y="225.9">CLK</text>
<text x="352.1" y="224.5">5</text>
<text x="309.4" y="228">2</text>
<text x="309.4" y="231.6">3</text>
<text x="316.8" y="229.4">CD/DAT3</text>
<text x="316.8" y="232.9">CMD</text>
<text x="339.7" y="232.9">DAT0</text>
<text x="341.3" y="229.4">VSS</text>
<text x="352.1" y="228">6</text>
<text x="352.1" y="231.6">7</text>
<text x="309.4" y="235.1">4</text>
<text x="316.8" y="236.4">VDD</text>
<text x="339.7" y="236.4">DAT1</text>
<text x="352.1" y="235.1">8</text>
</g>
<g font-size="2.5" fill="#00f">
<text x="217.2" y="58.4">1</text>
<text x="221.2" y="59.8">GP0</text>
<text x="244.7" y="59.8">VBUS</text>
<text x="254" y="58.4">40</text>
<text x="217.2" y="65.4">3</text>
<text x="217.2" y="61.9">2</text>
<text x="221.2" y="63.3">GP1</text>
<text x="245" y="63.3">VSYS</text>
<text x="254" y="61.9">39</text>
<text x="254" y="65.4">38</text>
<text x="217.2" y="69">4</text>
<text x="221.2" y="70.4">GP2</text>
<text x="221.2" y="66.9">GND</text>
<text x="242" y="70.4">3V3_En</text>
<text x="245.9" y="66.9">GND</text>
<text x="254" y="69">37</text>
<text x="217.2" y="76">6</text>
<text x="217.2" y="72.5">5</text>
<text x="221.2" y="77.4">GP4</text>
<text x="221.2" y="73.9">GP3</text>
<text x="239.9" y="73.9">3V3_OUT</text>
<text x="245.8" y="77.4">VRef</text>
<text x="254" y="72.5">36</text>
<text x="254" y="76">35</text>
<text x="217.2" y="83.1">8</text>
<text x="217.2" y="79.6">7</text>
<text x="221.2" y="81">GP5</text>
<text x="245" y="81">GP28</text>
<text x="254" y="79.6">34</text>
<text x="254" y="83.1">33</text>
<text x="217.2" y="86.6">9</text>
<text x="221.2" y="88">GP6</text>
<text x="221.2" y="84.5">GND</text>
<text x="245" y="88">GP27</text>
<text x="245.9" y="84.5">GND</text>
<text x="254" y="86.6">32</text>
<text x="215.6" y="93.7">11</text>
<text x="215.6" y="90.1">10</text>
<text x="221.2" y="95.1">GP8</text>
<text x="221.2" y="91.5">GP7</text>
<text x="245" y="91.5">GP26</text>
<text x="246.2" y="95.1">RUN</text>
<text x="254" y="90.1">31</text>
<text x="254" y="93.7">30</text>
<text x="215.6" y="100.7">13</text>
<text x="215.6" y="97.2">12</text>
<text x="221.2" y="98.6">GP9</text>
<text x="245" y="98.6">GP22</text>
<text x="254" y="97.2">29</text>
<text x="254" y="100.7">28</text>
<text x="215.6" y="107.8">15</text>
<text x="215.6" y="104.2">14</text>
<text x="221.2" y="105.7">GP10</text>
<text x="221.2" y="102.1">GND</text>
<text x="245" y="105.7">GP21</text>
<text x="245.9" y="102.1">GND</text>
<text x="254" y="104.2">27</text>
<text x="254" y="107.8">26</text>
<text x="215.6" y="111.3">16</text>
<text x="221.2" y="112.7">GP12</text>
<text x="221.2" y="109.2">GP11</text>
<text x="245" y="109.2">GP20</text>
<text x="245" y="112.7">GP19</text>
<text x="254" y="111.3">25</text>
<text x="215.6" y="118.4">18</text>
<text x="215.6" y="114.8">17</text>
<text x="221.2" y="119.8">GND</text>
<text x="221.2" y="116.2">GP13</text>
<text x="245" y="116.2">GP18</text>
<text x="245.9" y="119.8">GND</text>
<text x="254" y="114.8">24</text>
<text x="254" y="118.4">23</text>
<text x="215.6" y="125.4">20</text>
<text x="215.6" y="121.9">19</text>
<text x="221.2" y="123.3">GP14</text>
<text x="245" y="123.3">GP17</text>
<text x="254" y="121.9">22</text>
<text x="254" y="125.4">21</text>
<text x="221.2" y="126.8">GP15</text>
<text x="233.9" y="128.6" transform="rotate(-90 233.9 128.6)">SWLCK</text>
<text x="237.4" y="128.6" transform="rotate(-90 237.4 128.6)">GND</text>
<text x="240.9" y="128.6" transform="rotate(-90 240.9 128.6)">SWDIO</text>
<text x="245" y="126.8">GP16</text>
<text x="232.5" y="134.2" transform="rotate(-90 232.5 134.2)">41</text>
<text x="236" y="134.2" transform="rotate(-90 236 134.2)">42</text>
<text x="239.5" y="134.2" transform="rotate(-90 239.5 134.2)">43</text>
</g>
</svg>
